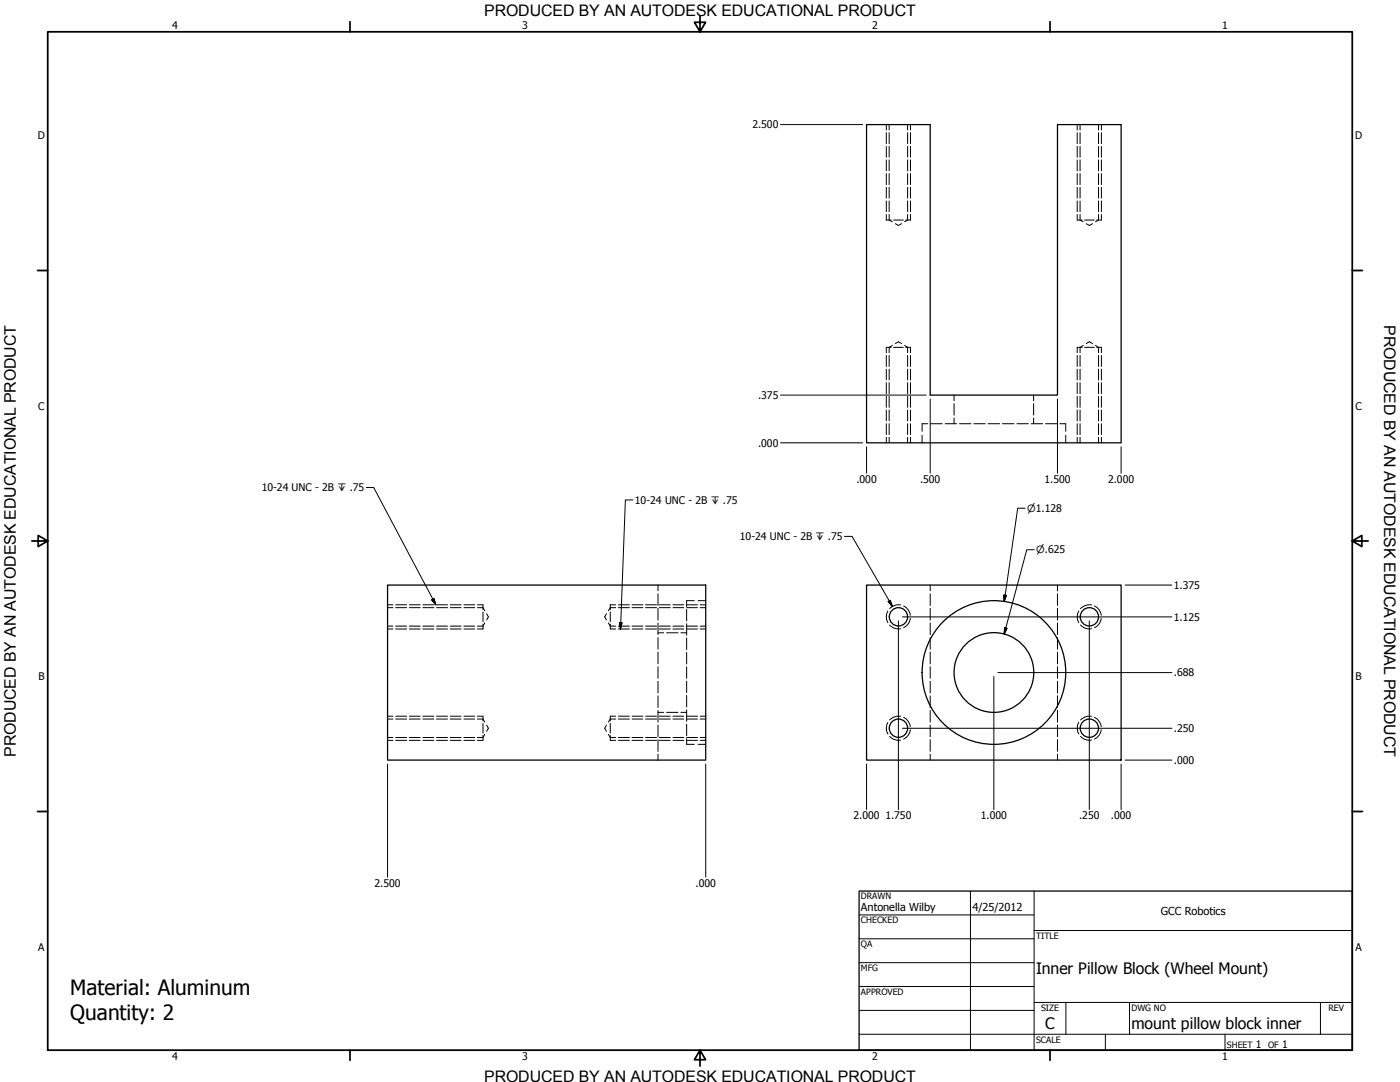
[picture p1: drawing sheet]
<svg xmlns="http://www.w3.org/2000/svg" width="559mm" height="432mm" viewBox="0 0 559 432" stroke-linecap="round" stroke-linejoin="round" font-family="sans-serif">
<!-- layer: Visible (ANSI) -->
<g fill="none" stroke="#000" stroke-width=".51">
<path d="M345.9 49.7h25.4v108h50.8v-108h25.4v127h-101.6zM154.7 233.5h127v69.8h-127zM345.9 233.5h101.6v69.8h-101.6z"/>
<circle cx="358.6" cy="246.2" r="3.7"/>
<circle cx="434.8" cy="246.2" r="3.7"/>
<circle cx="396.7" cy="268.4" r="15.9"/>
<circle cx="396.7" cy="268.4" r="28.7"/>
<circle cx="358.6" cy="290.6" r="3.7"/>
<circle cx="434.8" cy="290.6" r="3.7"/>
</g>
<!-- layer: Hidden Narrow (ANSI) -->
<g fill="none" stroke="#000" stroke-width=".4">
<path d="M353.8 49.7v2.2M353.8 53v4.3M353.8 58.4v4.3M363.4 49.7v2.2M363.4 53v4.3M363.4 58.4v4.3M430 49.7v2.2M430 53v4.3M430 58.4v4.3M439.6 49.7v2.2M439.6 53v4.3M439.6 58.4v4.3"/>
<path d="M353.8 63.8v4.4M353.8 69.3v4.4M353.8 74.7v4.4M363.4 63.8v4.4M363.4 69.3v4.4M363.4 74.7v4.4M430 63.8v4.4M430 69.3v4.4M430 74.7v4.4M439.6 63.8v4.4M439.6 69.3v4.4M439.6 74.7v4.4"/>
<path d="M353.8 80.2v4.3M353.8 85.6v2.2M363.4 80.2v4.3M363.4 85.6v2.2M430 80.2v4.3M430 85.6v2.2M439.6 80.2v4.3M439.6 85.6v2.2M353.8 138.6v2.2M363.4 138.6v2.2M430 138.6v2.2M439.6 138.6v2.2"/>
<path d="M353.8 141.9v4.3M353.8 147.3v4.3M353.8 152.7v4.4M353.8 158.2v4.4M363.4 141.9v4.3M363.4 147.3v4.3M363.4 152.7v4.4M363.4 158.2v4.4M430 141.9v4.3M430 147.3v4.3M430 152.7v4.4M430 158.2v4.4"/>
<path d="M439.6 141.9v4.3M439.6 147.3v4.3M439.6 152.7v4.4M439.6 158.2v4.4M353.8 163.6v4.4M353.8 169.1v4.3M353.8 174.5v2.2M363.4 163.6v4.4M363.4 169.1v4.3M363.4 174.5v2.2M430 163.6v4.4M430 169.1v4.3"/>
<path d="M430 174.5v2.2M439.6 163.6v4.4M439.6 169.1v4.3M439.6 174.5v2.2M154.7 251h2.1M154.7 241.4h2.1M157.9 251h4.4M157.9 241.4h4.4M163.4 251h4.3M163.4 241.4h4.3M168.8 251h4.4M168.8 241.4h4.4"/>
<path d="M174.2 251h4.4M174.2 241.4h4.4M179.7 251h4.3M179.7 241.4h4.3M185.2 251h4.3M185.2 241.4h4.3M190.6 251h2.2M190.6 241.4h2.2M243.6 251h2.1M243.6 241.4h2.1M246.8 251h4.4M246.8 241.4h4.4"/>
<path d="M252.3 251h4.3M252.3 241.4h4.3M257.7 251h4.4M257.7 241.4h4.4M263.1 251h4.4M263.1 241.4h4.4M268.6 251h4.3M268.6 241.4h4.3M274.1 251h4.3M274.1 241.4h4.3M279.5 251h2.2M279.5 241.4h2.2"/>
<path d="M354.4 243.8a4.5 4.5 0 0 0 0 4.7M355.1 249.4a4.5 4.5 0 0 0 4.4 1.5M359.5 241.4a4.6 4.6 0 0 0-4.4 1.5M360.7 241.8a4.8 4.8 0 0 1 2.6 3.8M363.3 246.8a4.6 4.6 0 0 1-2.6 3.7M430.6 243.8a4.5 4.5 0 0 0 0 4.7M431.3 249.4a4.5 4.5 0 0 0 4.4 1.5M435.7 241.4a4.6 4.6 0 0 0-4.4 1.5M436.9 241.8a4.8 4.8 0 0 1 2.6 3.8M439.5 246.8a4.6 4.6 0 0 1-2.6 3.7M154.7 295.5h2.1M154.7 285.8h2.1"/>
<path d="M157.9 295.5h4.4M157.9 285.8h4.4M163.4 295.5h4.3M163.4 285.8h4.3M168.8 295.5h4.4M168.8 285.8h4.4M174.2 295.5h4.4M174.2 285.8h4.4M179.7 295.5h4.3M179.7 285.8h4.3M185.2 295.5h4.3M185.2 285.8h4.3"/>
<path d="M190.6 295.5h2.2M190.6 285.8h2.2M243.6 295.5h2.1M243.6 285.8h2.1M246.8 295.5h4.4M246.8 285.8h4.4M252.3 295.5h4.3M252.3 285.8h4.3M257.7 295.5h4.4M257.7 285.8h4.4M263.1 295.5h4.4M263.1 285.8h4.4"/>
<path d="M268.6 295.5h4.3M268.6 285.8h4.3M274.1 295.5h4.3M274.1 285.8h4.3M279.5 295.5h2.2M279.5 285.8h2.2M354.4 288.3a4.5 4.5 0 0 0 0 4.6M355.1 293.9a4.5 4.5 0 0 0 4.4 1.4M359.5 285.9a4.6 4.6 0 0 0-4.4 1.4M360.7 286.3a4.8 4.8 0 0 1 2.6 3.7M363.3 291.2a4.6 4.6 0 0 1-2.6 3.8M430.6 288.3a4.5 4.5 0 0 0 0 4.6"/>
<path d="M431.3 293.9a4.5 4.5 0 0 0 4.4 1.4M435.7 285.9a4.6 4.6 0 0 0-4.4 1.4M436.9 286.3a4.8 4.8 0 0 1 2.6 3.7M439.5 291.2a4.6 4.6 0 0 1-2.6 3.8"/>
</g>
<!-- layer: Hidden (ANSI) -->
<g fill="none" stroke="#000" stroke-width=".4">
<path d="M354.9 49.7v2.2M354.9 53v4.3M354.9 58.4v4.3M362.3 49.7v2.2M362.3 53v4.3M362.3 58.4v4.3M431.1 49.7v2.2M431.1 53v4.3M431.1 58.4v4.3M438.5 49.7v2.2M438.5 53v4.3M438.5 58.4v4.3"/>
<path d="M354.9 63.8v4.4M354.9 69.3v4.4M354.9 74.7v4.4M362.3 63.8v4.4M362.3 69.3v4.4M362.3 74.7v4.4M431.1 63.8v4.4M431.1 69.3v4.4M431.1 74.7v4.4M438.5 63.8v4.4M438.5 69.3v4.4M438.5 74.7v4.4"/>
<path d="M353.8 87.8h1.9M354.9 85.6v2.2l1.3 .7M354.9 80.2v4.3M356.7 87.8h3.9M357.4 89.3l1.2 .7 1.3-.7M361.5 87.8h1.9M362.3 85.6v2.2l-1.2 .7M362.3 80.2v4.3M430 87.8h1.9M431.1 85.6v2.2l1.3 .7M431.1 80.2v4.3M432.9 87.8h3.9"/>
<path d="M433.6 89.3l1.2 .7 1.3-.7M437.7 87.8h1.9M438.5 85.6v2.2l-1.2 .7M438.5 80.2v4.3M353.8 138.6h1.9M356.2 137.9l-1.3 .7v2.2M356.7 138.6h3.9M357.4 137.1l1.2-.7 1.3 .7M361.1 137.9l1.2 .7v2.2M361.5 138.6h1.9M430 138.6h1.9M432.4 137.9l-1.3 .7v2.2"/>
<path d="M432.9 138.6h3.9M433.6 137.1l1.2-.7 1.3 .7M437.3 137.9l1.2 .7v2.2M437.7 138.6h1.9M354.9 141.9v4.3M354.9 147.3v4.3M354.9 152.7v4.4M354.9 158.2v4.4M362.3 141.9v4.3M362.3 147.3v4.3M362.3 152.7v4.4M362.3 158.2v4.4"/>
<path d="M380.8 157.7v2.3M412.6 157.7v2.3M431.1 141.9v4.3M431.1 147.3v4.3M431.1 152.7v4.4M431.1 158.2v4.4M438.5 141.9v4.3M438.5 147.3v4.3M438.5 152.7v4.4M438.5 158.2v4.4M354.9 163.6v4.4M354.9 169.1v4.3"/>
<path d="M354.9 174.5v2.2M362.3 163.6v4.4M362.3 169.1v4.3M362.3 174.5v2.2M368 173.7v3M370.3 169.1h-2.3v3M371.5 169.1h4.5M377.3 169.1h4.5M380.8 161.1v4.6M380.8 166.8v2.3M383 169.1h4.5M388.7 169.1h4.6"/>
<path d="M394.4 169.1h4.6M400.1 169.1h4.6M405.9 169.1h4.6M411.6 169.1h4.6M412.6 161.1v4.6M412.6 166.8v2.3M417.3 169.1h4.6M423 169.1h2.4v3M425.4 173.7v3M431.1 163.6v4.4M431.1 169.1v4.3M431.1 174.5v2.2"/>
<path d="M438.5 163.6v4.4M438.5 169.1v4.3M438.5 174.5v2.2M262.6 233.5v2.3M262.6 237v4.6M277.1 239.7h-3v2.4M278.6 239.7h3.1M371.3 233.5v2.3M371.3 237v4.6M422.1 233.5v2.3M422.1 237v4.6M154.7 249.9h2.1"/>
<path d="M154.7 242.5h2.1M157.9 249.9h4.4M157.9 242.5h4.4M163.4 249.9h4.3M163.4 242.5h4.3M168.8 249.9h4.4M168.8 242.5h4.4M174.2 249.9h4.4M174.2 242.5h4.4M179.7 249.9h4.3M179.7 242.5h4.3M185.2 249.9h4.3"/>
<path d="M185.2 242.5h4.3M190.6 242.5h2.2l.7 1.2M192.8 249v2M192.8 244.2v3.9M192.8 241.4v1.9M193.5 248.6l-.7 1.3h-2.2M194.2 244.9l.7 1.3-.7 1.2M242.1 244.9l-.7 1.3 .7 1.2M242.8 248.6l.8 1.3h2.1M243.6 241.4v1.9M243.6 244.2v3.9M243.6 249v2"/>
<path d="M245.7 242.5h-2.1l-.8 1.2M246.8 249.9h4.4M246.8 242.5h4.4M252.3 249.9h4.3M252.3 242.5h4.3M257.7 249.9h4.4M257.7 242.5h4.4M262.6 242.8v4.7M262.6 248.6v4.6M262.6 254.4v4.7M262.6 252.5h2.3M263.1 249.9h4.4"/>
<path d="M263.1 242.5h4.4M266.1 252.5h4.5M268.6 249.9h4.3M268.6 242.5h4.3M271.8 252.5h2.3M274.1 243.2v4.6M274.1 248.9v4.6M274.1 254.6v4.6M274.1 249.9h4.3M274.1 242.5h4.3M279.5 249.9h2.2M279.5 242.5h2.2"/>
<path d="M371.3 242.8v4.7M371.3 248.6v4.6M371.3 254.4v4.7M422.1 242.8v4.7M422.1 248.6v4.6M422.1 254.4v4.7M262.6 260.2v4.7M262.6 266.1v4.6M262.6 271.9v4.6M262.6 277.7v4.7M274.1 260.3v4.7M274.1 266.1v4.6"/>
<path d="M274.1 271.8v4.6M274.1 277.6v4.5M371.3 260.2v4.7M371.3 266.1v4.6M371.3 271.9v4.6M371.3 277.7v4.7M422.1 260.2v4.7M422.1 266.1v4.6M422.1 271.9v4.6M422.1 277.7v4.7M154.7 294.3h2.1M154.7 287h2.1"/>
<path d="M157.9 294.3h4.4M157.9 287h4.4M163.4 294.3h4.3M163.4 287h4.3M168.8 294.3h4.4M168.8 287h4.4M174.2 294.3h4.4M174.2 287h4.4M179.7 294.3h4.3M179.7 287h4.3M185.2 294.3h4.3M185.2 287h4.3"/>
<path d="M190.6 287h2.2l.7 1.2M192.8 293.5v2M192.8 288.7v3.8M192.8 285.8v1.9M193.5 293.1l-.7 1.2h-2.2M194.2 289.4l.7 1.2-.7 1.2M242.1 289.4l-.7 1.2 .7 1.2M242.8 293.1l.8 1.2h2.1M243.6 285.8v1.9M243.6 288.7v3.8M243.6 293.5v2M245.7 287h-2.1l-.8 1.2"/>
<path d="M246.8 294.3h4.4M246.8 287h4.4M252.3 294.3h4.3M252.3 287h4.3M257.7 294.3h4.4M257.7 287h4.4M262.6 283.5v4.7M262.6 289.4v4.6M262.6 295.1v4.7M262.6 284.3h2.3M263.1 294.3h4.4M263.1 287h4.4"/>
<path d="M266.1 284.3h4.5M268.6 294.3h4.3M268.6 287h4.3M271.8 284.3h2.3M274.1 283.3v4.5M274.1 289.1v4.5M274.1 294.8v2.3h3M274.1 294.3h4.3M274.1 287h4.3M278.6 297.1h3.1M279.5 294.3h2.2M279.5 287h2.2"/>
<path d="M371.3 283.5v4.7M371.3 289.4v4.6M371.3 295.1v4.7M422.1 283.5v4.7M422.1 289.4v4.6M422.1 295.1v4.7M262.6 301v2.3M371.3 301v2.3M422.1 301v2.3"/>
</g>
<!-- layer: Border (ANSI) -->
<g fill="none" stroke="#000" stroke-width=".7">
<path d="M19 12.7h520.8v406.4h-520.8zM139.7 8.6v4.1M279.4 6.3v6.4l-2.2-3.8h4.4l-2.2 3.8M419.1 8.6v4.1M15 107.9h4M539.8 107.9h4M12.7 215.9h6.3l-3.8-2.2v4.4l3.8-2.2M539.8 215.9l3.8 2.2v-4.4l-3.8 2.2h6.3M15 323.8h4M539.8 323.8h4M139.7 419.1v4.1M279.4 419.1l2.2 3.8h-4.4l2.2-3.8v6.3"/>
<path d="M419.1 419.1v4.1"/>
</g>
<!-- layer: Title (ANSI) -->
<g fill="none" stroke="#000" stroke-width=".4">
<path d="M387.3 355.6v63.5M412.7 355.6v63.5M342.9 365.1h69.8M342.9 374.6h69.8M412.7 371.3h127.1M342.9 384.2h69.8M342.9 393.7h69.8M342.9 412.7h196.9M342.9 403.2h69.8M412.7 400h127.1M425.4 400v12.7M441.2 412.7v6.4"/>
<path d="M450.8 400v12.7M488.9 412.7v6.4M527 400v12.7"/>
</g>
<path d="M342.9 355.6h196.9v63.5h-196.9z" fill="none" stroke="#000" stroke-width=".51"/>
<!-- layer: Dimension (ANSI) -->
<g fill="none" stroke="#000" stroke-width=".4">
<path d="M311.5 49.7h32.8M311.5 157.7h58.2M371.3 159.3v29.5M422.1 159.3v29.5M311.5 176.7h32.8M345.9 178.3v10.5M447.5 178.3v10.5M409.2 202.8h-3l-5.4 37.2M412.8 219.4h-3l-9 33.6M400.7 237.5l1 .1-.9 2.4zM449.1 233.5h18.6M358.6 247.8v75.3"/>
<path d="M360.2 246.2h107.5M401 250.5l1 .3-1.2 2.2zM434.8 247.8v75.3M396.7 270v53.1M398.3 268.4h69.4M360.2 290.6h107.5M154.7 304.9v45.2M281.7 304.9v45.2M345.9 304.9v18.2M447.5 304.9v18.2M449.1 303.3h18.6"/>
</g>
<path d="M400.7 237.5l.1 2.5zM400.7 237.5l1 .1-.9 2.4zM401 250.5l-.2 2.5zM401 250.5l1 .3-1.2 2.2z" fill="#000" stroke="#000" stroke-width=".4"/>
<!-- layer: Symbol (ANSI) -->
<path d="M146.2 194.6h3l24.7 46.8M252.7 199.5h-3.1l-2 51.5M337.1 214.1h3l16.1 27.9M172.3 239.4l.9-.5 .7 2.5zM247.3 248.5h1l-.7 2.5zM354.5 240.1l.8-.5 .9 2.4z" fill="none" stroke="#000" stroke-width=".4"/>
<path d="M172.3 239.4l1.6 2zM172.3 239.4l.9-.5 .7 2.5zM247.3 248.5l.3 2.5zM247.3 248.5h1l-.7 2.5zM354.5 240.1l1.7 1.9zM354.5 240.1l.8-.5 .9 2.4z" fill="#000" stroke="#000" stroke-width=".4"/>
<g font-size="8.4">
<text x="28.1" y="397.1">Material: Aluminum</text>
<text x="28.1" y="407.1">Quantity: 2</text>
</g>
<g font-size="6.4">
<text x="552.4" y="129.8" transform="rotate(90 552.4 129.8)">PRODUCED BY AN AUTODESK EDUCATIONAL PRODUCT</text>
<text x="6.3" y="302" transform="rotate(-90 6.3 302)">PRODUCED BY AN AUTODESK EDUCATIONAL PRODUCT</text>
</g>
<g font-size="6.3">
<text x="193.3" y="6.3">PRODUCED BY AN AUTODESK EDUCATIONAL PRODUCT</text>
<text x="413.5" y="388.6">Inner Pillow Block (Wheel Mount)</text>
<text x="417.2" y="410.6">C</text>
<text x="451.6" y="410.7">mount pillow block inner</text>
<text x="193.3" y="431.8">PRODUCED BY AN AUTODESK EDUCATIONAL PRODUCT</text>
</g>
<g font-size="4.4">
<text x="343.7" y="363.5">Antonella Wilby</text>
<text x="388.1" y="363.7">4/25/2012</text>
<text x="463.4" y="365.1">GCC Robotics</text>
</g>
<g font-size="4.2">
<text x="68.7" y="11.7">4</text>
<text x="208.4" y="11.7">3</text>
<text x="348.1" y="11.7">2</text>
<text x="487.8" y="11.7">1</text>
<text x="300.3" y="51.2">2.500</text>
<text x="15.1" y="55.5">D</text>
<text x="540.9" y="55.5">D</text>
<text x="302.6" y="159.2">.375</text>
<text x="15.2" y="163.4">C</text>
<text x="541" y="163.4">C</text>
<text x="302.6" y="178.2">.000</text>
<text x="104.5" y="196.1">10-24 UNC - 2B ↧ .75</text>
<text x="341.8" y="192.7">.000</text>
<text x="367.2" y="192.7">.500</text>
<text x="416.9" y="192.7">1.500</text>
<text x="442.3" y="192.7">2.000</text>
<text x="253.4" y="201">10-24 UNC - 2B ↧ .75</text>
<text x="295.3" y="215.6">10-24 UNC - 2B ↧ .75</text>
<text x="468.6" y="235">1.375</text>
<text x="468.6" y="247.7">1.125</text>
<text x="468.6" y="269.9">.688</text>
<text x="15.3" y="271.4">B</text>
<text x="541.1" y="271.4">B</text>
<text x="468.6" y="292.2">.250</text>
<text x="468.6" y="304.9">.000</text>
<text x="340.7" y="327">2.000</text>
<text x="353.4" y="327">1.750</text>
<text x="391.5" y="327">1.000</text>
<text x="430.7" y="327">.250</text>
<text x="443.4" y="327">.000</text>
<text x="149.5" y="354">2.500</text>
<text x="277.6" y="354">.000</text>
<text x="15.2" y="379.3">A</text>
<text x="541" y="379.3">A</text>
<text x="501.3" y="418.3">1</text>
<text x="511.8" y="418.3">1</text>
<text x="68.7" y="423.2">4</text>
<text x="208.4" y="423.2">3</text>
<text x="348.1" y="423.2">2</text>
<text x="487.8" y="423.2">1</text>
</g>
<g font-size="4">
<text x="410" y="204.3">⌀1.128</text>
<text x="413.6" y="220.9">⌀.625</text>
</g>
<g font-size="3.5">
<text x="343.7" y="358.9">DRAWN</text>
<text x="343.7" y="368.5">CHECKED</text>
<text x="413.5" y="374.6">TITLE</text>
<text x="343.7" y="378">QA</text>
<text x="343.7" y="387.5">MFG</text>
<text x="343.7" y="397.1">APPROVED</text>
<text x="415.5" y="403.4">SIZE</text>
<text x="451.6" y="403.4">DWG NO</text>
<text x="530.3" y="403.4">REV</text>
<text x="413.5" y="416.1">SCALE</text>
<text x="489.7" y="418.3">SHEET</text>
<text x="506.2" y="418.3">OF</text>
</g>
</svg>
